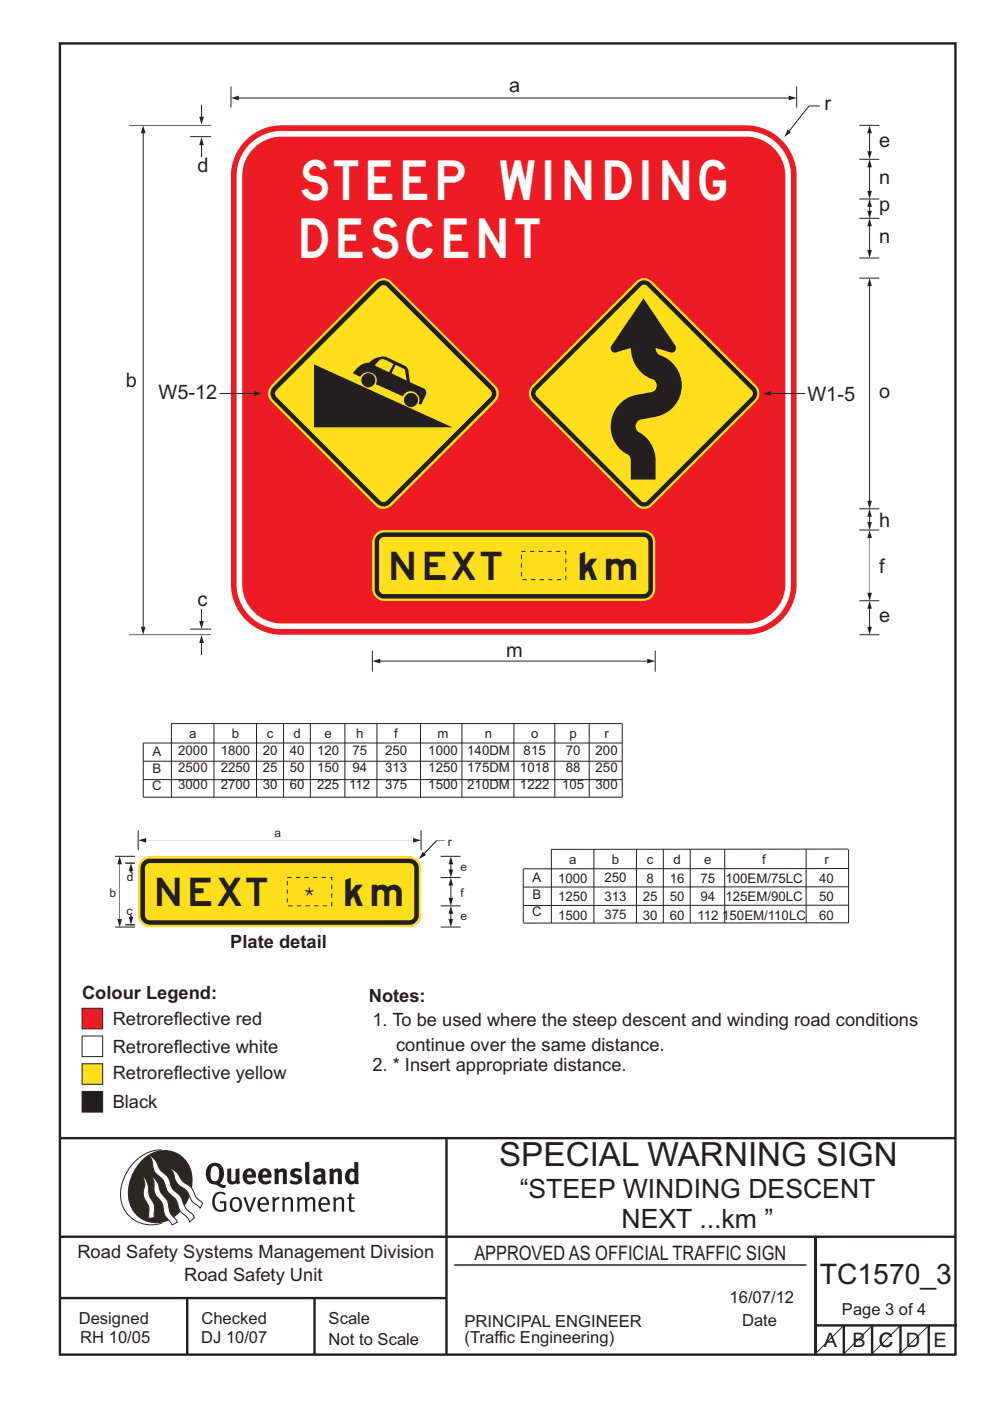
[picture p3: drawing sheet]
<svg xmlns="http://www.w3.org/2000/svg" width="210mm" height="297mm" viewBox="0 0 210 297" stroke-linecap="round" stroke-linejoin="round" font-family="sans-serif">
<g fill="none" stroke="#231f20" stroke-width=".51">
<path d="M12.7 9.2h190v278h-190zM12.7 241.3h189.9M94.7 241.4v45.8M12.7 262.2h190.1M12.7 275.2h82M39.7 275.2v12M66.7 275.2v12M173 262.2v24.8M173 281h30M179 281v6M185 281v6M191 281v6"/>
<path d="M197 281v6"/>
</g>
<path d="M96.4 268.2h74.6" fill="none" stroke="#231f20" stroke-width=".21"/>
<path d="M34.2 243.8a9.4 9.4 0 0 0-8.6 8.6 6.5 6.5 0 0 0 8.8 6.9" fill="none" stroke="#2b2824" stroke-width=".21"/>
<path d="M30.2 245.8a6.1 6.1 0 0 1 6.8-1.6 6.1 6.1 0 0 1 3.8 5.8 9.5 9.5 0 0 1-5.9 9.1 6 6 0 0 1-7.8-6.3 10.3 10.3 0 0 1 3.1-7z" fill-rule="evenodd" fill="#2b2824"/>
<g fill="#fff" stroke="#2b2824" stroke-width=".21">
<path d="M30.4 249.4a1.47 1.47 0 0 1 .8 1.2l.3 1.5a4.1 4.1 0 0 0 1.1 3l.2 1v2.1l-1.2 .1-.1-.9a3.9 3.9 0 0 0-.9-3.4 5.1 5.1 0 0 1 .1-2.8z" fill-rule="evenodd"/>
<path d="M36 247.7l.6 .3a4.2 4.2 0 0 1 1.9 2.2l1.1 .8a3.2 3.2 0 0 1 1.7 2.3l.6 .9 1.1 .9-.6 1-.4-.5a3.8 3.8 0 0 1-2-2.5 4.6 4.6 0 0 0-2-1.8 5.1 5.1 0 0 1-1.3-2.7z" fill-rule="evenodd"/>
<path d="M31.6 245a3.4 3.4 0 0 1 2.1 2.5l.7 1a3.3 3.3 0 0 1 1.7 2.5 5.2 5.2 0 0 0 2.1 2.5l.4 .7a5.2 5.2 0 0 0 2.3 3.3l.3 .7-.9 .9a3.2 3.2 0 0 0-1.6-1.9l-.7-.8a4.6 4.6 0 0 0-2.1-3.4 4 4 0 0 1-1.1-2.4 4 4 0 0 0-1.6-1.6 3.6 3.6 0 0 1-.9-2.7z" fill-rule="evenodd"/>
<path d="M32.2 249.5a1.2 1.2 0 0 1 1 .8l.4 .9a4.4 4.4 0 0 0 1.8 3.1l.3 .9a3.9 3.9 0 0 0 1.6 3.3l.3 .6-1.1 .6a3.5 3.5 0 0 0-1.3-1.7l-.3-.5a5.9 5.9 0 0 0-1-3.1 3.6 3.6 0 0 1-1.2-3.6z" fill-rule="evenodd"/>
</g>
<g fill="#231f20">
<path d="M45.6 253.1a1.74 1.74 0 0 1 2.3 0l-.2 .3a1.25 1.25 0 0 0-1.4-.2 1.25 1.25 0 0 0-.7 1.2 1.74 1.74 0 0 0 1.2 2.2l.7-.2v-1.3h-.8l-.1-.4h1.4v1.9a1.92 1.92 0 0 1-2.2 .1 1.92 1.92 0 0 1-.8-2.1l.3-1.1z" fill-rule="evenodd"/>
<path d="M49.4 254.5a.84 .84 0 0 1 1-.2 .84 .84 0 0 1 .4 1 .84 .84 0 0 1-.3 1.1 .84 .84 0 0 1-1-.1 2.32 2.32 0 0 1-.1-1.8zM49.1 254.2a1.93 1.93 0 0 0 .4 2.7 1.47 1.47 0 0 0 1.6-.5 1.47 1.47 0 0 0 .2-1.6 1.27 1.27 0 0 0-.9-1 1.27 1.27 0 0 0-1.3 .4z" fill-rule="evenodd"/>
<path d="M51.6 253.9l.5-.1 .9 2.6 .8-2.5h.5l-1.1 3h-.5z" fill-rule="evenodd"/>
<path d="M55.5 254.2a.72 .72 0 0 1 .8 .1 .72 .72 0 0 1 .2 .8h-1.4zM55.2 254a1.74 1.74 0 0 0 .6 3l1.1-.3 .1-.1-.2-.3a.96 .96 0 0 1-1.1 .2 .96 .96 0 0 1-.6-1h1.9a1.25 1.25 0 0 0-.4-1.4 1.25 1.25 0 0 0-1.4-.1z" fill-rule="evenodd"/>
<path d="M57.7 253.9l.5-.1 .1 .5 .5-.4 .5-.1-.2 .5a.67 .67 0 0 0-.8 .7v1.9h-.5z" fill-rule="evenodd"/>
<path d="M59.8 253.9l.5-.1 .1 .4a.93 .93 0 0 1 1-.4 .93 .93 0 0 1 .7 .8v2.3h-.4l-.1-2.5a.83 .83 0 0 0-1.2 .2v2.3h-.5z" fill-rule="evenodd"/>
<path d="M63 253.9l.4-.1 .2 .4a.87 .87 0 0 1 .8-.4 .87 .87 0 0 1 .7 .5l.1-.1a.89 .89 0 0 1 1-.4 .89 .89 0 0 1 .7 .8v2.3h-.5l-.1-2.6a.87 .87 0 0 0-1.1 .4v2.2h-.5l-.1-2.5a.8 .8 0 0 0-1.1 .2v2.3h-.4z" fill-rule="evenodd"/>
<path d="M68.4 254.2a.72 .72 0 0 1 .8 .1 .72 .72 0 0 1 .3 .8h-1.4zM68.1 254a1.74 1.74 0 0 0 .6 3l1.1-.3 .1-.1-.2-.3a.96 .96 0 0 1-1.1 .2 .96 .96 0 0 1-.5-1h1.9a1.25 1.25 0 0 0-.4-1.4 1.25 1.25 0 0 0-1.5-.1z" fill-rule="evenodd"/>
<path d="M70.6 253.9l.5-.1 .2 .4a.93 .93 0 0 1 1-.4 .93 .93 0 0 1 .7 .8v2.3h-.5l-.1-2.5a.83 .83 0 0 0-1.2 .2v2.3h-.4z" fill-rule="evenodd"/>
<path d="M74.1 253.1l.5-.1-.1 .9h.8l-.2 .3h-.6v2.2l.2 .2h.5v.3a.76 .76 0 0 1-1.2-.6v-2.1h-.4v-.3h.4z" fill-rule="evenodd"/>
<path d="M45.1 247.4l.4-.2a.95 .95 0 0 1 1 1.3v.4a1.13 1.13 0 0 1-1 1.5 1.39 1.39 0 0 1-.8-1.8l.1-.9zM44.4 246.9a2.61 2.61 0 0 0 .6 4.1l1 .3a1.66 1.66 0 0 0 1.7 .5l.3-.6h-.7l-.7-.3a2.7 2.7 0 0 0-.1-4.2 1.97 1.97 0 0 0-2.1 .2z" fill-rule="evenodd"/>
<path d="M48.2 247.8l.9-.1v2.5l.4 .3 .5-.3v-2.3l.8-.2v2.5l.2 .6-.6 .3-.3-.3a1.12 1.12 0 0 1-1.2 .2 1.12 1.12 0 0 1-.7-1z" fill-rule="evenodd"/>
<path d="M52.7 248.4h.5l.2 .7h-1zM51.8 248.3a1.74 1.74 0 0 0 .1 2.4 1.74 1.74 0 0 0 2.4 0l-.4-.5a.85 .85 0 0 1-.9 .3 .85 .85 0 0 1-.6-.8h1.9a1.47 1.47 0 0 0-.7-1.8 1.47 1.47 0 0 0-1.8 .4z" fill-rule="evenodd"/>
<path d="M55.9 248.4h.5l.3 .7h-1zM55.1 248.3a1.74 1.74 0 0 0 .1 2.4 1.74 1.74 0 0 0 2.3 0l-.3-.5a.85 .85 0 0 1-.9 .3 .85 .85 0 0 1-.6-.8h1.9a1.47 1.47 0 0 0-.7-1.8 1.47 1.47 0 0 0-1.8 .4z" fill-rule="evenodd"/>
<path d="M58.1 247.9l.8-.2 .2 .4a.99 .99 0 0 1 1.1-.4 .99 .99 0 0 1 .6 1v2.4h-.8v-2.5a.56 .56 0 0 0-.9 .1v2.4h-.9z" fill-rule="evenodd"/>
<path d="M61.7 248.1a1.97 1.97 0 0 1 2.3-.1l-.4 .5a.7 .7 0 0 0-1.1 .2l.4 .3a1.06 1.06 0 0 1 1.2 .9 1.06 1.06 0 0 1-.9 1.2 2.32 2.32 0 0 1-1.8-.3l.3-.6h.1a.86 .86 0 0 0 1.4 0 .85 .85 0 0 0-.9-.5 .94 .94 0 0 1-.6-1.6z" fill-rule="evenodd"/>
<path d="M67.4 249.8l.7-.2v.7l-.6 .2-.2-.4zM66.5 248.2l.4 .5a1.1 1.1 0 0 1 1.2-.2l.1 .5a1.27 1.27 0 0 0-1.4 .3 1.27 1.27 0 0 0-.3 1.3 1.24 1.24 0 0 0 1.9 .2l.4 .4 .5-.5a1.3 1.3 0 0 1-.3-1.4 1.22 1.22 0 0 0-.4-1.4 2.31 2.31 0 0 0-2.1 .3z" fill-rule="evenodd"/>
<path d="M69.8 247.9l.8-.2 .1 .4a.99 .99 0 0 1 1.1-.4 .99 .99 0 0 1 .7 1v2.4h-.8l-.1-2.5a.56 .56 0 0 0-.8 .1v2.4h-.9z" fill-rule="evenodd"/>
<path d="M74.4 248.5l.3-.1 .5 .2v1.6l-.7 .2a1.49 1.49 0 0 1-.1-1.9zM75.1 246.3l.1 1.6a1.43 1.43 0 0 0-1.5 .2 1.43 1.43 0 0 0-.5 1.5 1.33 1.33 0 0 0 .6 1.3 1.33 1.33 0 0 0 1.5 0v.2h.8l-.1-4.7z" fill-rule="evenodd"/>
<path d="M64.7 246.5l.9-.2 .1 4.8-.8-.1-.2-1.1z" fill-rule="evenodd"/>
</g>
<g fill="none" stroke="#231f20" stroke-width=".21">
<path d="M36.4 153.4h95.5M36.4 153.4v15.6M45.4 153.4v15.6M54.4 153.4v15.6M60.1 153.4v15.6M65.8 153.4v15.6M73.1 153.4v15.6M80 153.4v15.6M89.2 153.4v15.6M98 153.4v15.6M109 153.4v15.6M117.7 153.4v15.6"/>
<path d="M125 153.4v15.6M132 157.5h-101.6v11.5M132 153.4v15.6M30.4 161.4h101.6M30.4 165.3h101.6M30.4 169h101.6M111 184.2v11.5M126 180.1v15.6M135 180.1v15.6M140.7 180.1v15.6M146.4 180.1v15.6M153.7 180.1v15.6"/>
<path d="M171 180.1v15.6M179.9 180l-63 .1v15.6M180 184.1l-69 .1M180 188l-69 .1M180 191.9l-69 .1M180 195.7h-69M180 180.1v15.6M179 281l-6 6M185 281.1l-6 5.9"/>
</g>
<path d="M17.4 225.5h4.4v4.4h-4.4z" fill-rule="evenodd" fill="#ffdf1b" stroke="#231f20" stroke-width=".21"/>
<path d="M17.4 213.8h4.4v4.3h-4.4z" fill-rule="evenodd" fill="#ed1c24" stroke="#231f20" stroke-width=".21"/>
<path d="M17.4 231.4h4.4v4.4h-4.4z" fill-rule="evenodd" fill="#231f20" stroke="#231f20" stroke-width=".21"/>
<path d="M17.4 219.7h4.4v4.3h-4.4z" fill-rule="evenodd" fill="#fff" stroke="#231f20" stroke-width=".21"/>
<path d="M29.9 182.5a2.49 2.49 0 0 1 1.9-.9h55a2.5 2.5 0 0 1 2.5 2.5v10a2.5 2.5 0 0 1-2.5 2.5h-55a2.5 2.5 0 0 1-2.5-2.5v-10l.1-.6z" fill-rule="evenodd" fill="#ffdf1b"/>
<path d="M30.4 182.6l.9-.5 .5-.1h55a2.02 2.02 0 0 1 2 2.1v10a2.02 2.02 0 0 1-2 2h-55a2.02 2.02 0 0 1-2-2v-10l.1-.6z" fill-rule="evenodd" fill="#231f20"/>
<path d="M31 183.4l.8-.4h55a1.06 1.06 0 0 1 1.1 1.1v10a1.06 1.06 0 0 1-1.1 1h-55a1.06 1.06 0 0 1-1.1-1v-10z" fill-rule="evenodd" fill="#ffdf1b"/>
<path d="M60.9 186.1h9.5v6h-9.5z" fill="none" stroke="#231f20" stroke-width=".21" stroke-dasharray=".9 .9" stroke-linecap="butt"/>
<path d="M95.6 187.6v2.9" fill="none" stroke="#231f20" stroke-width=".21"/>
<g fill="#231f20">
<path d="M95.6 186.1l.5 1.6h-1z"/>
<path d="M95.1 190.4h1l-.5 1.7z"/>
</g>
<path d="M95.6 193.6v1.4" fill="none" stroke="#231f20" stroke-width=".21"/>
<g fill="#231f20">
<path d="M95.6 192.1l.5 1.6h-1z"/>
<path d="M95.1 194.9h1l-.5 1.7z"/>
</g>
<path d="M95.6 183.1v1.4" fill="none" stroke="#231f20" stroke-width=".21"/>
<g fill="#231f20">
<path d="M95.6 181.6l.5 1.6h-1z"/>
<path d="M95.1 184.4h1l-.5 1.7z"/>
</g>
<path d="M30.9 178.2h56.9" fill="none" stroke="#231f20" stroke-width=".21"/>
<g fill="#231f20">
<path d="M87.6 177.7l1.7 .5-1.7 .4z"/>
<path d="M29.3 178.2l1.7-.5v.9z"/>
</g>
<path d="M29.3 176v4.3M89.3 176v4.3M25.4 183.1v11.9M93.5 196.6h4.2M93.5 192.1h4.2M93.5 181.6h4.2M93.5 186.1h4.2" fill="none" stroke="#231f20" stroke-width=".21"/>
<g fill="#231f20">
<path d="M25.4 181.6l.5 1.6h-1z"/>
<path d="M24.9 194.9h1l-.5 1.7z"/>
</g>
<path d="M27.8 184.5v.5" fill="none" stroke="#231f20" stroke-width=".21"/>
<path d="M27.8 183l.5 1.7h-1z" fill="#231f20"/>
<path d="M94.4 178.3h-1.8l-2.7 2.7" fill="none" stroke="#231f20" stroke-width=".21"/>
<path d="M89.7 180.6l.7 .7-1.6 .9z" fill="#231f20"/>
<path d="M24.4 196.6h4.2M24.4 181.6h4.2M26.6 183h2M26.6 196.1h2M27.8 194v.5" fill="none" stroke="#231f20" stroke-width=".21"/>
<path d="M27.3 194.4h1l-.5 1.7z" fill="#231f20"/>
<path d="M191 281l-6 6" fill="none" stroke="#231f20" stroke-width=".21"/>
<path d="M52.6 31a9.5 9.5 0 0 1 7.1-3.2h98.5a9.6 9.6 0 0 1 9.6 9.5v86.6a9.6 9.6 0 0 1-9.6 9.5h-98.5a9.6 9.6 0 0 1-9.5-9.5v-86.6a9.5 9.5 0 0 1 2.4-6.3zM53.8 31.4a8.3 8.3 0 0 1 5.9-2.4h98.5a8.4 8.4 0 0 1 8.4 8.3v86.6a8.4 8.4 0 0 1-8.4 8.3h-98.5a8.4 8.4 0 0 1-8.3-8.3v-86.6a8.3 8.3 0 0 1 2.4-5.9zM52.6 29.3a10.7 10.7 0 0 1 7.1-2.7h98.5a10.8 10.8 0 0 1 10.8 10.7v86.6a10.8 10.8 0 0 1-10.8 10.7h-98.5a10.8 10.8 0 0 1-10.7-10.7v-86.6a10.7 10.7 0 0 1 3.6-8z" fill-rule="evenodd" fill="#ed1c24"/>
<path d="M50.5 20.8h116.9" fill="none" stroke="#231f20" stroke-width=".21"/>
<g fill="#231f20">
<path d="M49 20.8l1.7-.5v1z"/>
<path d="M167.3 20.3l1.7 .5-1.7 .5z"/>
</g>
<path d="M173.9 22.5h-2.3l-4.3 5.4" fill="none" stroke="#231f20" stroke-width=".21"/>
<path d="M167.1 27.5l.6 .5-1.3 1.1z" fill="#231f20"/>
<path d="M49 18.3v4.5M169 18.3v4.5" fill="none" stroke="#231f20" stroke-width=".21"/>
<path d="M79.5 113.3a2.49 2.49 0 0 1 2-.9h55a2.5 2.5 0 0 1 2.5 2.5v10a2.5 2.5 0 0 1-2.5 2.5h-55a2.5 2.5 0 0 1-2.5-2.5v-10v-.6z" fill-rule="evenodd" fill="#ffdf1b"/>
<path d="M80 113.5l.9-.5 .6-.1h55a2.02 2.02 0 0 1 2 2v10a2.02 2.02 0 0 1-2 2h-55a2.02 2.02 0 0 1-2-2v-10v-.5z" fill-rule="evenodd" fill="#231f20"/>
<path d="M80.6 114.3l.9-.5h55a1.06 1.06 0 0 1 1 1.1v10a1.06 1.06 0 0 1-1 1.1h-55a1.06 1.06 0 0 1-1.1-1.1v-10z" fill-rule="evenodd" fill="#ffdf1b"/>
<path d="M110.6 116.9h9.4v6h-9.4z" fill="none" stroke="#231f20" stroke-width=".21" stroke-dasharray=".9 .9" stroke-linecap="butt"/>
<path d="M134.9 59.7a2.42 2.42 0 0 1 3.4 0l22.1 22a2.41 2.41 0 0 1 0 3.4l-22.1 22.1a2.42 2.42 0 0 1-3.4 0l-22-22.1a2.42 2.42 0 0 1 0-3.4z" fill-rule="evenodd" fill="#ffdf1b"/>
<path d="M113.2 82.1l22.1-22.1a1.87 1.87 0 0 1 2.6 0l22.2 22.1a1.88 1.88 0 0 1 0 2.6l-22.2 22.2a1.88 1.88 0 0 1-2.6 0l-22.1-22.2a1.88 1.88 0 0 1 0-2.6z" fill-rule="evenodd" fill="#231f20"/>
<path d="M113.8 82.8l22.2-22.2a.9 .9 0 0 1 1.3 0l22.1 22.2a.9 .9 0 0 1 0 1.3l-22.1 22.1a.9 .9 0 0 1-1.3 0l-22.2-22.1a.9 .9 0 0 1 0-1.3z" fill-rule="evenodd" fill="#ffdf1b"/>
<path d="M136.5 63.3l6.8 10.1a.97 .97 0 0 1-.9 1.4l-3.4-1 .2 .7a1.85 1.85 0 0 0 1.5 1.1 6.7 6.7 0 0 1 3.9 6.9 6.7 6.7 0 0 1-5.4 5.8l-3 .6a1.47 1.47 0 0 0-1.4 1.2 1.47 1.47 0 0 0 .8 1.6 6.7 6.7 0 0 1 3.4 5.9v4.1h-5.2l-.1-4.5a1.68 1.68 0 0 0-1.2-1.2 6.8 6.8 0 0 1-2.9-6.8 6.8 6.8 0 0 1 5.2-5.4l3.1-.6a1.45 1.45 0 0 0 1.4-1.3 1.45 1.45 0 0 0-1-1.5 7 7 0 0 1-4.5-6.6l-3.4 1a.94 .94 0 0 1-.7-1.5z" fill-rule="evenodd" fill="#231f20"/>
<path d="M46.6 83.4h7.4" fill="none" stroke="#231f20" stroke-width=".21"/>
<path d="M53.9 83l1.7 .4-1.7 .5z" fill="#231f20"/>
<path d="M163.3 83.4h7.5" fill="none" stroke="#231f20" stroke-width=".21"/>
<path d="M161.8 83.4l1.7-.4v.9z" fill="#231f20"/>
<path d="M27.4 26.6h17.4M30.4 28.1v104.9M40.3 29h4.5M27.4 134.6h17.4M40.3 133.4h4.5M79 137.9v4.5M139 137.9v4.5M182.3 134.6h4.2" fill="none" stroke="#231f20" stroke-width=".21"/>
<g fill="#231f20">
<path d="M30.4 26.6l.5 1.7h-1z"/>
<path d="M29.9 132.9h1l-.5 1.7z"/>
</g>
<path d="M42.7 30.6v2.7" fill="none" stroke="#231f20" stroke-width=".21"/>
<path d="M42.7 29.1l.5 1.7h-.9z" fill="#231f20"/>
<path d="M42.7 22.2v2.7" fill="none" stroke="#231f20" stroke-width=".21"/>
<path d="M42.3 24.7h.9l-.5 1.7z" fill="#231f20"/>
<path d="M42.7 129.2v2.6" fill="none" stroke="#231f20" stroke-width=".21"/>
<path d="M42.3 131.7h.9l-.5 1.7z" fill="#231f20"/>
<path d="M42.7 136.2v2.7" fill="none" stroke="#231f20" stroke-width=".21"/>
<path d="M42.7 134.6l.5 1.7h-.9z" fill="#231f20"/>
<path d="M80.5 140.2h56.9" fill="none" stroke="#231f20" stroke-width=".21"/>
<g fill="#231f20">
<path d="M79 140.2l1.7-.5v1z"/>
<path d="M137.3 139.7l1.7 .5-1.7 .5z"/>
</g>
<path d="M184.4 128.9v4.1" fill="none" stroke="#231f20" stroke-width=".21"/>
<g fill="#231f20">
<path d="M184.4 127.4l.5 1.7h-.9z"/>
<path d="M184 132.9h.9l-.5 1.7z"/>
</g>
<path d="M184.4 28.1v4.1" fill="none" stroke="#231f20" stroke-width=".21"/>
<g fill="#231f20">
<path d="M184.4 26.6l.5 1.7h-.9z"/>
<path d="M184 32.1h.9l-.5 1.7z"/>
</g>
<path d="M184.4 109.4v1.4" fill="none" stroke="#231f20" stroke-width=".21"/>
<g fill="#231f20">
<path d="M184.4 107.9l.5 1.7h-.9z"/>
<path d="M184 110.7h.9l-.5 1.7z"/>
</g>
<path d="M184.4 113.9v11.9" fill="none" stroke="#231f20" stroke-width=".21"/>
<g fill="#231f20">
<path d="M184.4 112.4l.5 1.7h-.9z"/>
<path d="M184 125.7h.9l-.5 1.7z"/>
</g>
<path d="M184.4 35.3v5.3" fill="none" stroke="#231f20" stroke-width=".21"/>
<g fill="#231f20">
<path d="M184.4 33.8l.5 1.7h-.9z"/>
<path d="M184 40.5h.9l-.5 1.7z"/>
</g>
<path d="M184.4 60.5v45.8" fill="none" stroke="#231f20" stroke-width=".21"/>
<g fill="#231f20">
<path d="M184.4 59l.5 1.7h-.9z"/>
<path d="M184 106.2h.9l-.5 1.7z"/>
</g>
<path d="M184.4 47.8v5.3" fill="none" stroke="#231f20" stroke-width=".21"/>
<g fill="#231f20">
<path d="M184.4 46.3l.5 1.7h-.9z"/>
<path d="M184 53h.9l-.5 1.7z"/>
</g>
<path d="M184.4 43.7v1.1" fill="none" stroke="#231f20" stroke-width=".21"/>
<g fill="#231f20">
<path d="M184.4 42.2l.5 1.7h-.9z"/>
<path d="M184 44.7h.9l-.5 1.7z"/>
</g>
<path d="M182.3 26.6h4.2M182.3 33.8h4.2M182.3 42.2h4.2M182.3 59h4.2M182.3 46.3h4.2M182.3 54.7h4.2M182.3 107.9h4.2M182.3 112.4h4.2M182.3 127.4h4.2" fill="none" stroke="#231f20" stroke-width=".21"/>
<path d="M57.6 81.7l22-22a2.42 2.42 0 0 1 3.4 0l22.1 22a2.41 2.41 0 0 1 0 3.4l-22.1 22.1a2.42 2.42 0 0 1-3.4 0l-22-22.1a2.41 2.41 0 0 1 0-3.4z" fill-rule="evenodd" fill="#ffdf1b"/>
<path d="M79.9 60a1.95 1.95 0 0 1 2.8 0l22 22a1.92 1.92 0 0 1 0 2.8l-22 22a1.96 1.96 0 0 1-2.8 0l-22-22a1.9 1.9 0 0 1 0-2.8z" fill-rule="evenodd" fill="#231f20"/>
<path d="M58.6 82.7l22.1-22a.98 .98 0 0 1 1.3 0l22 22a1 1 0 0 1 0 1.5l-22 22-.8 .3-.5-.3-22.1-22a.99 .99 0 0 1 0-1.5z" fill-rule="evenodd" fill="#ffdf1b"/>
<path d="M66.6 77.2l29.4 13.4h-29.4zM76.6 80.6a1.5 1.5 0 0 0 3 0 1.5 1.5 0 0 0-3 0zM85.7 84.8a1.5 1.5 0 0 0 3 0 1.5 1.5 0 0 0-3 0zM75.6 78.2a3.7 3.7 0 0 1 2.7-1.3 3.5 3.5 0 0 1 3.7-1.2l4.2 2.1 .4 .7 .4 2.5 3 1.4a1.05 1.05 0 0 1 .3 1.4l-.9 1.9-.6-.1a1.85 1.85 0 0 0-.9-2.5 1.85 1.85 0 0 0-2.5 .9l-5.7-2.5a1.84 1.84 0 0 0-.9-2.5 1.84 1.84 0 0 0-2.4 .9l-1.5-.7zM80.4 76.4l-.9 1.1 3 1.4 .9-1.7-1.7-.9a1.07 1.07 0 0 0-1.3 .1zM83.9 77.4l2 .9 .4 2.4-3.3-1.5z" fill-rule="evenodd" fill="#231f20"/>
<path d="M197 281l-6 6" fill="none" stroke="#231f20" stroke-width=".21"/>
<g font-size="8.4" fill="#fff">
<text x="63.9" y="42.3">STEEP WINDING</text>
<text x="63.9" y="54.7">DESCENT</text>
</g>
<text font-size="7.1" fill="#231f20" x="105.9" y="247.3">SPECIAL WARNING SIGN</text>
<g font-size="6" fill="#231f20">
<text x="83" y="122.9">NEXT</text>
<text x="33.4" y="192.1">NEXT</text>
<text x="173.9" y="272.2">TC1570_3</text>
</g>
<g font-size="5.6" fill="#231f20">
<text x="110.2" y="254.1">“STEEP WINDING DESCENT</text>
<text x="131.8" y="260.4">NEXT ...km ”</text>
</g>
<text font-size="4.6" fill="#231f20" x="64.5" y="191.4">*</text>
<g font-size="4.5" fill="#231f20">
<text x="123" y="122.9">km</text>
<text x="73.3" y="192.1">km</text>
</g>
<g font-size="4.2" fill="#231f20">
<text x="108" y="19.6">a</text>
<text x="174.9" y="23.4">r</text>
<text x="186.5" y="31.1">e</text>
<text x="41.9" y="36.5">d</text>
<text x="186.5" y="39">n</text>
<text x="186.5" y="44.8">p</text>
<text x="186.5" y="51.5">n</text>
<text x="26.7" y="82.1">b</text>
<text x="33.6" y="84.5">W5-12</text>
<text x="171.3" y="85">W1-5</text>
<text x="186.5" y="84.4">o</text>
<text x="186.5" y="111.7">h</text>
<text x="186.5" y="121.5">f</text>
<text x="41.9" y="128.5">c</text>
<text x="186.5" y="131.9">e</text>
<text x="107.4" y="139.3">m</text>
<text x="100.6" y="267.2">APPROVED AS OFFICIAL TRAFFIC SIGN</text>
<text x="174.7" y="285.6">A</text>
<text x="180.8" y="285.6">B</text>
<text x="186.4" y="285.6">C</text>
<text x="186.4" y="285.6">C D</text>
<text x="198" y="285.6">E</text>
</g>
<g font-size="3.9" fill="#231f20">
<text x="48.8" y="201">Plate detail</text>
<text x="17.4" y="211.8">Colour Legend:</text>
<text x="78.2" y="212.5">Notes:</text>
<text x="23.9" y="217.3">Retroreflective red</text>
<text x="79" y="217.5">1. To be used where the steep descent and winding road conditions</text>
<text x="23.9" y="223.2">Retroreflective white</text>
<text x="79" y="227.1">2. * Insert appropriate distance.</text>
<text x="84" y="222.7">continue over the same distance.</text>
<text x="23.9" y="228.7">Retroreflective yellow</text>
<text x="23.9" y="235">Black</text>
<text x="16.4" y="266.8">Road Safety Systems Management Division</text>
<text x="39.1" y="271.6">Road Safety Unit</text>
</g>
<g font-size="3.5" fill="#231f20">
<text x="16.7" y="280.7">Designed</text>
<text x="42.7" y="280.7">Checked</text>
<text x="69.7" y="280.7">Scale</text>
<text x="98.5" y="281.4">PRINCIPAL ENGINEER</text>
<text x="154.7" y="276.2">16/07/12</text>
<text x="157.4" y="281.2">Date</text>
<text x="178.6" y="278.9">Page 3 of 4</text>
<text x="17" y="284.8">RH 10/05</text>
<text x="42.7" y="284.8">DJ 10/07</text>
<text x="69.7" y="285.2">Not to Scale</text>
<text x="98.5" y="284.8">(Traffic Engineering)</text>
</g>
<g font-size="2.8" fill="#231f20">
<text x="32.3" y="160.3">A</text>
<text x="37.8" y="160.1">2000</text>
<text x="40.2" y="156.5">a</text>
<text x="46.8" y="160.1">1800</text>
<text x="49.2" y="156.5">b</text>
<text x="55.8" y="160.1">20</text>
<text x="56.6" y="156.5">c</text>
<text x="61.5" y="160.1">40</text>
<text x="62.3" y="156.5">d</text>
<text x="67.2" y="160.1">120</text>
<text x="68.8" y="156.5">e</text>
<text x="74.8" y="160.1">75</text>
<text x="75.5" y="156.5">h</text>
<text x="81.7" y="160.1">250</text>
<text x="83.6" y="156.5">f</text>
<text x="90.8" y="160.1">1000</text>
<text x="92.8" y="156.5">m</text>
<text x="99.1" y="160.1">140DM</text>
<text x="102.9" y="156.5">n</text>
<text x="111.1" y="160.1">815</text>
<text x="112.6" y="156.5">o</text>
<text x="120" y="160.1">70</text>
<text x="120.8" y="156.5">p</text>
<text x="126.3" y="160.1">200</text>
<text x="128.2" y="156.5">r</text>
<text x="32.3" y="167.6">C</text>
<text x="32.3" y="163.9">B</text>
<text x="37.8" y="163.7">2500</text>
<text x="37.8" y="167.3">3000</text>
<text x="46.8" y="163.7">2250</text>
<text x="46.8" y="167.3">2700</text>
<text x="55.8" y="163.7">25</text>
<text x="55.8" y="167.3">30</text>
<text x="61.5" y="163.7">50</text>
<text x="61.5" y="167.3">60</text>
<text x="67.2" y="163.7">150</text>
<text x="67.2" y="167.3">225</text>
<text x="74.1" y="167.3">112</text>
<text x="74.8" y="163.7">94</text>
<text x="81.7" y="163.7">313</text>
<text x="81.7" y="167.3">375</text>
<text x="90.8" y="163.7">1250</text>
<text x="90.8" y="167.3">1500</text>
<text x="99.1" y="163.7">175DM</text>
<text x="99.1" y="167.3">210DM</text>
<text x="110.3" y="163.7">1018</text>
<text x="110.3" y="167.3">1222</text>
<text x="119.2" y="167.3">105</text>
<text x="120" y="163.7">88</text>
<text x="126.3" y="163.7">250</text>
<text x="126.3" y="167.3">300</text>
<text x="120.7" y="183.2">a</text>
<text x="129.8" y="183.2">b</text>
<text x="137.2" y="183.2">c</text>
<text x="142.8" y="183.2">d</text>
<text x="149.4" y="183.2">e</text>
<text x="161.7" y="183.2">f</text>
<text x="174.9" y="183.2">r</text>
<text x="112.9" y="187">A</text>
<text x="112.9" y="190.6">B</text>
<text x="118.4" y="187.1">1000</text>
<text x="118.4" y="191.1">1250</text>
<text x="128.2" y="187.1">250</text>
<text x="128.2" y="191">313</text>
<text x="136.3" y="191.1">25</text>
<text x="137.1" y="187.1">8</text>
<text x="142.1" y="187.1">16</text>
<text x="142.1" y="191.1">50</text>
<text x="148.6" y="187.1">75</text>
<text x="148.6" y="191">94</text>
<text x="153.9" y="187.1">100EM/75LC</text>
<text x="153.9" y="191">125EM/90LC</text>
<text x="173.8" y="187.1">40</text>
<text x="173.8" y="191">50</text>
<text x="112.9" y="194.3">C</text>
<text x="118.4" y="195">1500</text>
<text x="128.2" y="194.9">375</text>
<text x="136.3" y="195">30</text>
<text x="142.1" y="195">60</text>
<text x="147.9" y="195">112</text>
<text x="153.2" y="195">150EM/110LC</text>
<text x="173.8" y="195">60</text>
</g>
<g font-size="2.5" fill="#231f20">
<text x="58.2" y="177.4">a</text>
<text x="95" y="179.4">r</text>
<text x="97.7" y="184.6">e</text>
<text x="23.3" y="190.1">b</text>
<text x="26.9" y="186.8">d</text>
<text x="97.7" y="190.1">f</text>
<text x="26.9" y="193.9">c</text>
<text x="97.7" y="195.1">e</text>
</g>
</svg>
